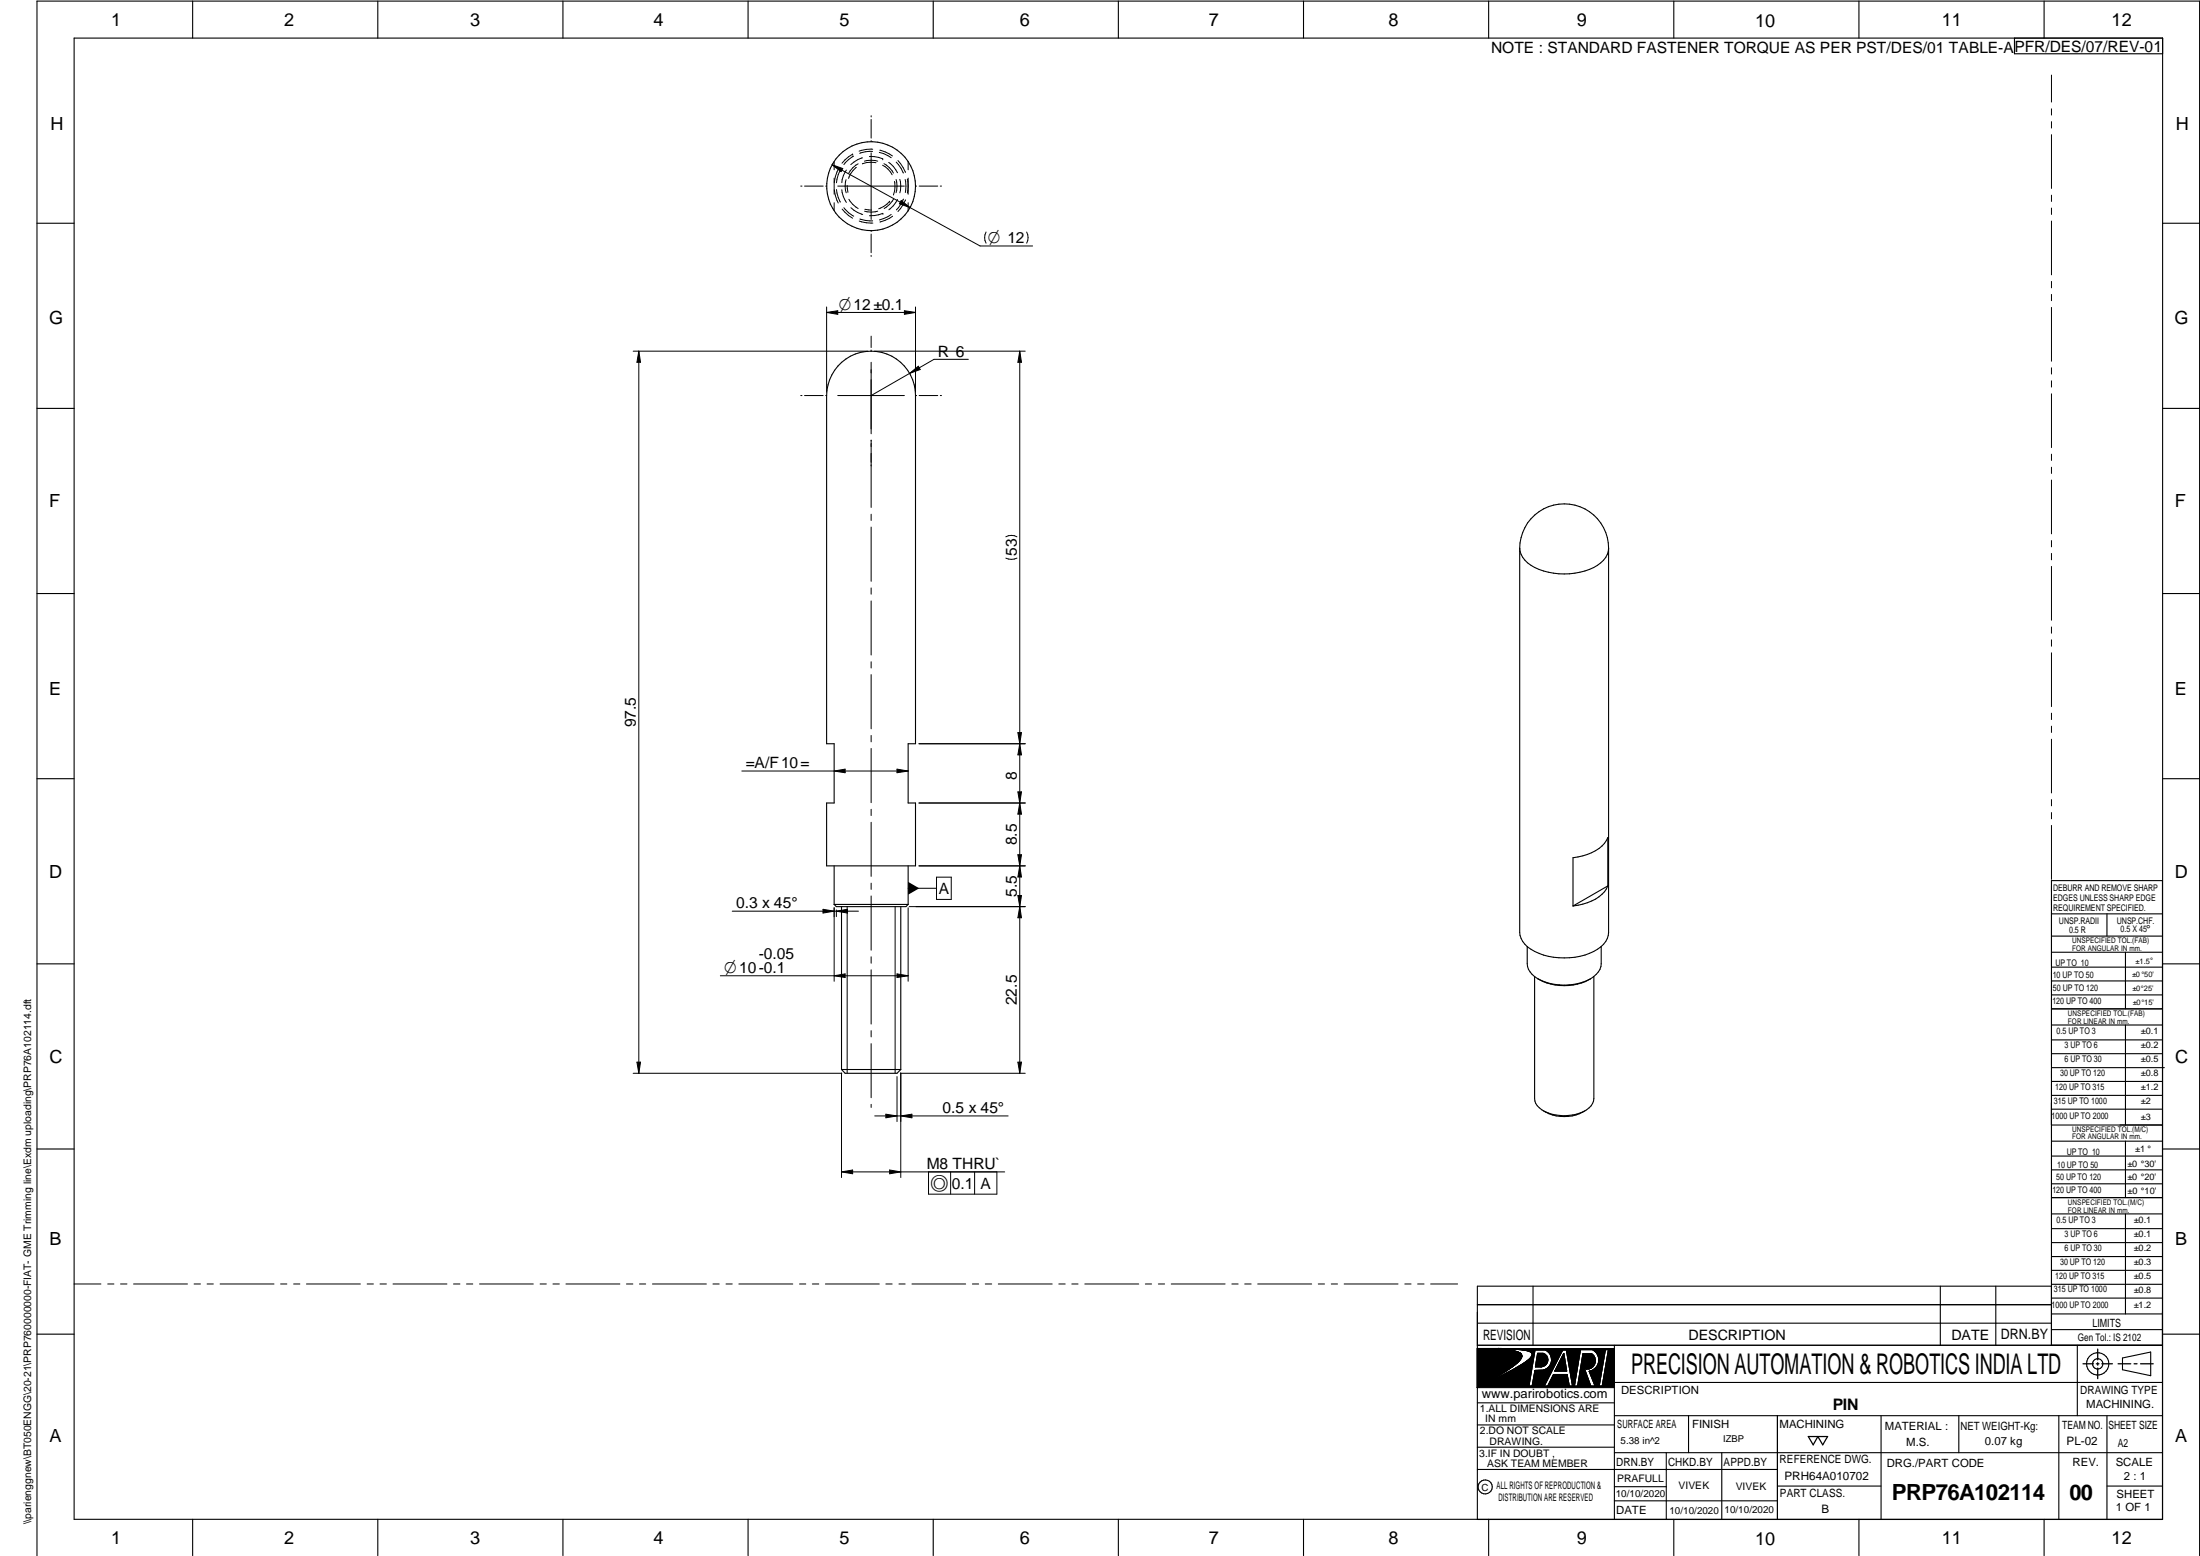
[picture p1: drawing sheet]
<svg xmlns="http://www.w3.org/2000/svg" width="594mm" height="420mm" viewBox="0 0 594 420" stroke-linecap="round" stroke-linejoin="round" font-family="sans-serif">
<g fill="none" stroke="#000" stroke-width=".27">
<path d="M235.2 31.2v.4M235.2 32.3v5M235.2 38v.3M554 20.3v7.3M554 29.4v1.7M554 32.9v1.7M554 36.4v14.5M216.2 50.2h.4M217.2 50.2h5.1M223 50.2h.2M224.7 44.5l21 11.5M224.7 44.5l2.9 1-.5 .9z"/>
<path d="M225.2 43.6v2.2M225.2 48.1v4.4M225.2 54.7v2.2M225.3 51.3l.3 1.5 .7 2M225.9 51.2l.4 2.1 .6 1.3M226.2 50.2h18M226.3 45.7l-.7 2-.3 1.6M226.9 46h.1M226.9 46l-.6 1.2-.4 2.2M227.3 51.2a6.9 6.9 0 0 0 1.3 3.5M227.4 56.5l1.7 1.7 1.1 .7M227.9 56.1a7.7 7.7 0 0 0 2.6 2.3"/>
<path d="M228.5 48.5a5.9 5.9 0 0 0 0 3.6M228.6 45.9a6.5 6.5 0 0 0-1.3 3.4M228.8 50.1l.2 1.8M229.2 53.8a6.6 6.6 0 0 0 2.5 2.5M229.8 56.1a7.5 7.5 0 0 0 3.2 1.8M230.2 41.6h.1M230.2 41.6l-1.1 .7-1.7 1.8M230.5 42.2l-1.4 .9-1.2 1.3M231.2 45.2a6.2 6.2 0 0 0-2.1 3M231.7 44.2a6.1 6.1 0 0 0-2.5 2.6M232 59.7l1.9 .5h1.8M232.2 59.1l1.5 .4 2 .1"/>
<path d="M232.9 42.6a7 7 0 0 0-3.2 1.8M233.4 43.5a6.5 6.5 0 0 1 3.6 0M233.5 57a6.3 6.3 0 0 0 3.5 0M233.5 56.5l1.9 .2M234.8 42.3a7.3 7.3 0 0 1 3.6 .6M235.2 41.3v18M235.6 40.9l-1.9 .1-1.6 .4M235.7 40.3h-1.8l-1.9 .5M236.6 43.9a6.8 6.8 0 0 0-3.7 .3M237.4 41.1l1.2 .4 2.1 1.1M237.6 40.6l1.4 .4 2 1.1M238.3 44.6a5.7 5.7 0 0 1 2.6 2.6"/>
<path d="M238.4 42.9h.1M238.4 57.6l-1.1 .4-2.5 .3M238.4 57.6h.1M238.7 44.2a6.1 6.1 0 0 1 2.6 2.5M240 43.9a6.7 6.7 0 0 1 2.4 2.8M240.2 54.4h.1M240.2 54.4a6.6 6.6 0 0 1-2.9 2M240.7 57.9l-.9 .6-2.3 .9M241 58.4l-2 1.1-1.4 .4M241.3 53.8a6.9 6.9 0 0 1-2.5 2.5M241.5 49a6.8 6.8 0 0 1-.2 3.7M242 48.5a6.3 6.3 0 0 1 0 3.5"/>
<path d="M242 43.8l1.3 1.7 .6 1.2M242.4 53.8a7.1 7.1 0 0 1-2.4 2.8M242.5 43.3l1.4 2 .6 1.2M243 48.4a6.6 6.6 0 0 1 0 3.7M243.4 54.1l2.3 1.9-2.8-1zM244 53.8l-.7 1.2-1.2 1.7M244.4 48.5l.2 1.7-.1 1.8M244.5 54l-.6 1.2-1.4 1.9M245 48.4a8.3 8.3 0 0 1 0 3.7M245.2 43.6v2.2M245.2 48.1v4.4M245.2 54.7v2.2"/>
<path d="M245.7 56l19 10.4h14.1M247.2 50.2h.3M248.2 50.2h5M253.9 50.2h.3M554 52.7v1.7M554 56.2v1.7M554 59.7v14.5M235.2 62.3v.2M235.2 63.2v5M235.2 69v.3M266.3 62.7a3.2 3.2 0 0 0 0 3M277.2 62.7a3.2 3.2 0 0 1 0 3"/>
<path d="M554 76v1.7M554 79.5v1.7M171 94.8h63.4M172.5 94.8l.5 3h-1zM172.5 94.8v195M223.2 82.9v23M223.2 84.4l3-.5v1zM223.2 84.4h24M235.2 90.8v3.1M235.2 94.5v.3M235.2 97.8v19.3M236.1 94.8h40.8"/>
<path d="M244.2 83.9l3 .5-3 .5zM247.2 82.9v23M261.5 97h-9.3l-17 9.8M275.4 94.8v195M275.4 94.8l.4 3h-.9zM554 83v14.5M554 99.3v1.7M216.2 106.8h.4M217.2 106.8h5.1M223 106.8h.2M226.2 106.8h18M235.2 118.8v18.2"/>
<path d="M245.6 100.8l2.4-1.9 .5 .9zM247.2 106.8h.3M248.2 106.8h5M253.9 106.8h.3M554 102.8v1.7M554 106.3v14.6M235.2 138.9v1.6M554 122.6v1.7M554 126.2v1.6M554 129.6v14.5M235.2 142.3v14.7M235.2 158.7v1.7"/>
<path d="M271.6 150.7a3.5 3.5 0 0 0 3 0M271.6 144.9a3.2 3.2 0 0 1 3 0M554 146v1.7M554 149.4v1.8M554 153v14.5M235.2 162.3v14.6M235.2 178.7v1.7M554 169.3v1.7M554 172.8v1.7M554 176.3v14.5M235.2 182.2v14.6M235.2 198.6v1.7"/>
<path d="M274.9 197.8h.9l-.4 3zM554 192.6v1.7M554 196.1v1.7M554 199.6v14.5M200.3 208.2h44.9M225.2 208.2l3-.5v1zM235.2 202.1v14.6M235.2 218.5v1.7M242.2 207.7l3 .5-3 .5zM248.2 200.8h28.7M248.2 216.8h28.7M274.9 213.8h.9l-.4 3z"/>
<path d="M275.4 200.8l.4 3h-.9zM275.4 216.8l.4 3h-.9zM554 215.9v1.7M554 219.4v1.7M235.2 222v14.6M235.2 238.5v1.7M245.2 239.9h7.7M248.2 233.8h28.7M252.9 236.9h4v6h-4zM274.9 230.8h.9l-.4 3zM275.4 233.8l.4 3h-.9zM554 222.9v14.5"/>
<path d="M554 239.2v1.7M197.7 246h34.1M222.2 245.5l3 .5-3 .5zM225.2 245.1v19.9M225.8 245.7v1.8M225.8 246l3-.5v1zM228.8 244.8v45M235.2 241.9v14.7M235.2 258.4v1.7M241.7 244.8v45M245.2 245.1v19.9M245.5 244.8h31.4"/>
<path d="M274.9 241.8h.9l-.4 3zM275.4 244.8l.4 3h-.9zM554 242.7v1.7M554 246.2v14.5M194.5 263.5h50.7M225.2 263.5l3-.5v.9zM235.2 261.9v14.6M235.2 278.3v1.7M242.2 263l3 .5-3 .4zM554 262.6v1.6M554 266v1.8M554 269.5v14.6"/>
<path d="M171 289.8h56.3M172 286.8h1l-.5 3zM227.2 289.7v28.3M235.2 281.8v14.6M235.2 298.2v.8M242.2 290.7v12.2M243.1 289.8h33.8M243.2 289.7v28.3M274.9 286.8h.9l-.4 3zM554 285.8v1.8M554 289.3v1.7M554 292.9v14.5"/>
<path d="M227.2 316.4l3-.5v1zM227.2 316.4h44.1M236.2 301.3h36M239.2 300.9l3 .4-3 .5zM240.2 315.9l3 .5-3 .5zM243.2 301.3l3-.4v.9zM250.7 316.4v6.1h18.5v-6.1M256.7 316.4v6.1M263.2 316.4v6.1M554 309.2v1.7M554 312.7v1.7M554 316.2v14.5"/>
<path d="M554 332.5v1.7M554 336v1.7M554 339.5v7.2M20 346.7h7.3M29.1 346.7h1.7M32.5 346.7h1.8M36.1 346.7h14.5M52.4 346.7h1.7M55.9 346.7h1.7M59.4 346.7h14.6M75.8 346.7h1.7M79.3 346.7h1.7"/>
<path d="M82.8 346.7h14.5M99.1 346.7h1.7M102.6 346.7h1.7M106.1 346.7h14.6M122.5 346.7h1.7M126 346.7h1.7M129.5 346.7h14.5M145.8 346.7h1.7M149.3 346.7h1.7M152.8 346.7h14.6M169.2 346.7h1.7M172.7 346.7h1.7"/>
<path d="M176.2 346.7h14.5M192.5 346.7h1.7M196 346.7h1.7M199.5 346.7h14.6M215.9 346.7h1.7M219.4 346.7h1.7M222.9 346.7h14.5M239.2 346.7h1.7M242.7 346.7h1.7M246.2 346.7h14.6M262.6 346.7h1.7M266.1 346.7h1.7"/>
<path d="M269.6 346.7h14.5M285.9 346.7h1.7M289.4 346.7h1.7M292.9 346.7h14.6M309.3 346.7h1.7M312.8 346.7h1.7M316.3 346.7h14.5M332.6 346.7h1.7M336.1 346.7h1.8M339.6 346.7h14.6M356 346.7h1.7M359.5 346.7h1.7"/>
<path d="M363 346.7h14.5M379.3 346.7h1.7M382.8 346.7h1.7M386.3 346.7h7.3"/>
</g>
<g fill="none" stroke="#000" stroke-width=".34">
<path d="M404.2 372.1l-5.3 2.6M404.7 364.2l4.4 .7M409.4 364.3l2.2 .2M409.4 364.3l-10.5-.1v10.5M409.5 365l.5 .2M409.6 368l-3.7 2.7-7 4M409.7 368l-3.5 2.5-7.3 4.2M409.8 367.9l-.2 .1M410 365.2l.5 .2 .4 .5M410.1 365.2l.7 .5M410.9 365.9v.2M410.9 366.3l-.9 1.4"/>
<path d="M410.9 366.1l-.3 .9-.9 1M411.1 368.3l-6.2 3.5M411.1 368.3l-3.3 2-8.9 4.4M411.6 364.5l1.4 .4M411.6 364.5l.4 .1M412 367.7l-.6 .5M412 367.7l-.9 .6M413 364.9a19.5 19.5 0 0 0-5.6-.7h-2.9l3.5 .4 2.1 .6M413 364.9l.8 .5M413 364.9l.5 .3M413 367l-.3 .2M413.3 366.7l-1.3 1"/>
<path d="M413.6 366.2l-.7 .9-.9 .6M413.6 366.3l-.3 .3M413.6 365.3h.1M413.8 365.4v.4M413.8 365.4v.2M413.8 365.8l-.2 .5M413.8 365.8l-.2 .4M414.5 364.5h2.9a2.93 2.93 0 0 1 1.6 3 2.93 2.93 0 0 1-2.2 2.5l-2.3 .1-.7 4.2h-1zM415.2 365.5h1.5a1.85 1.85 0 0 1 1.2 2 1.85 1.85 0 0 1-1.7 1.6h-1.6zM422 364.5h1l1.7 9.8h-1l-.5-3.1h-3.7l-1.5 3.1h-1.1zM422.3 365.5l.7 4.7h-3.1zM426.8 364.4h3.2a3.1 3.1 0 0 1 1.7 3.3 3.1 3.1 0 0 1-2.5 2.6l1.6 4h-1.3l-1.7-4.8a2.22 2.22 0 0 0 2.8-1.1 2.22 2.22 0 0 0-.8-2.8h-2.3l-1.5 8.7h-.9z"/>
<path d="M433.5 364.4h.9l-1.7 9.9h-.9zM562.5 368.3h2.8M566.1 368.3h.7M566.5 364.3v2.9M566.5 368v.6M566.5 369.4v2.9M567.6 368.3h2.8M572 368.3h3.4M576.3 368.3h.8M578 368.3h3.4M488.3 387.9h5.2l-1.3 2.2-1.3-2.2-1.3 2.2z"/>
</g>
<g fill="#000">
<path d="M224.7 44.5l2.9 1-.5 .9zM243.4 54.1l2.3 1.9-2.8-1zM172.5 94.8l.5 3h-1zM223.2 84.4l3-.5v1zM244.2 83.9l3 .5-3 .5zM245.6 100.8l2.4-1.9 .5 .9zM275.4 94.8l.4 3h-.9zM274.9 197.8h.9l-.4 3zM225.2 208.2l3-.5v1zM242.2 207.7l3 .5-3 .5zM275.4 200.8l.4 3h-.9zM274.9 213.8h.9l-.4 3z"/>
<path d="M275.4 216.8l.4 3h-.9zM245.2 238.1l3 1.8-3 1.7zM274.9 230.8h.9l-.4 3zM275.4 233.8l.4 3h-.9zM222.2 245.5l3 .5-3 .5zM225.8 246l3-.5v1zM275.4 244.8l.4 3h-.9zM274.9 241.8h.9l-.4 3zM225.2 263.5l3-.5v.9zM242.2 263l3 .5-3 .4zM172 286.8h1l-.5 3zM274.9 286.8h.9l-.4 3z"/>
<path d="M227.2 316.4l3-.5v1zM239.2 300.9l3 .4-3 .5zM240.2 315.9l3 .5-3 .5zM243.2 301.3l3-.4v.9zM422.3 365.5l.7 4.7h-3.1z"/>
<path d="M398.9 364.2h5.8l4.4 .7a1.62 1.62 0 0 1 1.8 1.4l-.7 1.2-2.5 2-8.8 5.2z" fill-rule="evenodd"/>
<path d="M404.5 364.2l7.3 .4 1.5 .4 .5 .4v.5l-1.1 1.3-2.9 2-10.9 5.5h37v-10.5zM422 364.5h1l1.7 9.8h-1l-.5-3.1h-3.7l-1.5 3.1h-1.1zM414.5 364.5h2.9a2.93 2.93 0 0 1 1.6 3 2.93 2.93 0 0 1-2.2 2.5l-2.3 .1-.7 4.2h-1zM426.8 364.4h3.2a3.1 3.1 0 0 1 1.7 3.3 3.1 3.1 0 0 1-2.5 2.6l1.6 4h-1.3l-1.7-4.8a2.22 2.22 0 0 0 2.8-1.1 2.22 2.22 0 0 0-.8-2.8h-2.3l-1.5 8.7h-.9zM433.5 364.4h.9l-1.7 9.9h-.9z" fill-rule="evenodd"/>
<path d="M415.2 365.5h1.5a1.85 1.85 0 0 1 1.2 2 1.85 1.85 0 0 1-1.7 1.6h-1.6z" fill-rule="evenodd"/>
</g>
<circle cx="410.8" cy="365.7" r=".17" fill="#000"/>
<g fill="none" stroke="#000" stroke-width=".3">
<path d="M52 .3v10M102 .3v10M152 .3v10M202 .3v10M252 .3v10M302 .3v10M352 .3v10M402 .3v10M452 .3v10M502 .3v10M544 10.3v4.2h40M552 .3v10"/>
<path d="M10 60.3h10M584 60.3h10M226.3 98.8a12 12 0 0 1 13.2-3.2 12 12 0 0 1 7.7 11.2v94h-2v16h2v17h-24v-17h2v-16h-2v-94a12.3 12.3 0 0 1 3.1-8zM10 110.3h10M584 110.3h10M410.4 148a12 12 0 0 1 12-11.9 12 12 0 0 1 12 11.9M410.4 148a7 7 0 0 0 5.2 5.8 18.7 18.7 0 0 0 15.8-1.1 5.7 5.7 0 0 0 3-4.7M410.4 148v103.8a6.9 6.9 0 0 0 5.2 5.6 18.3 18.3 0 0 0 16.7-1.7 5.3 5.3 0 0 0 2.1-3.9v-103.8M10 160.3h10M584 160.3h10M10 210.3h10M584 210.3h10"/>
<path d="M225.2 233.8v10.4M245.2 233.8v10.4M434.2 239.2v-13a9.4 9.4 0 0 1-6.8 4.9l-2.6 .5v13M434.2 239.2a9.4 9.4 0 0 1-6.8 4.9l-2.6 .5M434.2 239.2l-9.4 5.4M583.9 237.8h-29.9v125.5M225.2 244.2l.6 .6h18.8l.6-.6M225.2 244.2h20M227.2 244.8v44M243.2 244.8v44M412.4 255.6v4.6a5.1 5.1 0 0 0 2.9 4.1M432.4 255.6v4.6a5.1 5.1 0 0 1-2.9 4.1"/>
<path d="M554 252.8h29.9M554 257.1h29.9M554 246.8h29.9M569 246.8v6M573.9 257.1v15.3M10 260.3h10M414.4 263.7v32.9a4.5 4.5 0 0 0 3.7 3.9 12.1 12.1 0 0 0 11-1.4 3.5 3.5 0 0 0 1.3-2.5v-32.9M415.3 264.3a14.6 14.6 0 0 0 14.2 0M415.3 264.3a15.6 15.6 0 0 0 14.2 0M554 261.2h29.9M554 264.9h29.9M554 268.6h29.9"/>
<path d="M554 272.4h29.9M554 276.8h29.9M573.9 276.8v27M584 260.3h10M227.2 288.8h16M227.2 288.8l1 1h14l1-1M416.7 299.9a11 11 0 0 0 11.3 0M554 280.8h29.9M554 284.5h29.9M554 288.3h30.4M554 292h29.9M554 295.8h29.9"/>
<path d="M554 299.5h29.9M10 310.3h10M554 308.1h29.9M554 312.2h29.9M554 315.9h29.9M554 319.7h29.9M554 303.8h29.9M573.9 308.1v15.3M584 310.3h10M554 323.4h29.9M554 327.8h29.9M554 331.8h29.9"/>
<path d="M554 335.5h29.9M554 339.3h29.9M573.9 327.8v27M398.9 357.3h155.1M398.9 352.3h155.1M414 347.3v16M524 347.3v16M538.9 347.3v16M554 347.3h-155.1v63h185l.1-400h-564v400h564M554 343h29.9M554 346.8h29.9M554 350.5h29.9"/>
<path d="M554 354.8h29.9M554 359h29.9M10 360.3h10M398.9 374.7h37M398.9 364.2h37M398.9 363.3h185M398.9 378.8h37M435.9 363.3v47M435.9 373.3h148M561 363.3v19M573.1 366.7l7.7-1.6v6.4l-7.7-1.6zM584 360.3h10"/>
<path d="M398.9 384.8h37M398.9 390.8h37M398.9 396.8h81.1M435.9 392.3h148M435.9 382.3h148M450 392.3v18M456 382.3v10M464.9 392.3v18M480 382.3v28M508 382.3v28M528.9 382.3v10M556 382.3v28"/>
<path d="M569 382.3v28M52 410.3v9.7M102 410.3v9.7M152 410.3v9.7M202 410.3v9.7M252 410.3v9.7M302 410.3v9.7M352 410.3v9.7M402 410.3v9.7M435.9 405.3h44.1M435.9 401.4h14.1M452 410.3v9.7"/>
<path d="M480 401.3h28M502 410.3v9.7M552 410.3v9.7M569 401.3h14.9M10 420v-419.7h584v419.7"/>
<circle cx="235.2" cy="50.3" r="12"/>
<circle cx="566.5" cy="368.3" r="3"/>
<circle cx="566.5" cy="368.3" r="1.4"/>
<circle cx="401.1" cy="401.5" r="1.9"/>
</g>
<text font-size="7.7" x="440.5" y="371">PRECISION AUTOMATION &amp; ROBOTICS INDIA LTD</text>
<text font-size="6" x="510.9" y="405">PRP76A102114</text>
<text font-size="5.9" x="558.8" y="405">00</text>
<g font-size="4.9">
<text x="30" y="6.9">1</text>
<text x="76.7" y="6.9">2</text>
<text x="127" y="6.9">3</text>
<text x="176.5" y="6.9">4</text>
<text x="226.7" y="6.9">5</text>
<text x="275.4" y="6.9">6</text>
<text x="326.4" y="6.9">7</text>
<text x="375" y="6.9">8</text>
<text x="425.8" y="6.9">9</text>
<text x="473.9" y="7.3">10</text>
<text x="524.3" y="6.9">11</text>
<text x="570.2" y="6.9">12</text>
<text x="13.6" y="35.1">H</text>
<text x="587.6" y="35.1">H</text>
<text x="13.2" y="87.5">G</text>
<text x="587.2" y="87.5">G</text>
<text x="13.2" y="137">F</text>
<text x="587.2" y="137">F</text>
<text x="13.2" y="187.6">E</text>
<text x="587.2" y="187.6">E</text>
<text x="13.2" y="237">D</text>
<text x="587.2" y="237">D</text>
<text x="13.4" y="287.1">C</text>
<text x="587.4" y="287.1">C</text>
<text x="13.4" y="336.2">B</text>
<text x="587.4" y="336.2">B</text>
<text x="13.4" y="389.3">A</text>
<text x="587.4" y="389.3">A</text>
<text x="30" y="416.9">1</text>
<text x="76.7" y="416.9">2</text>
<text x="127" y="416.9">3</text>
<text x="176.5" y="416.9">4</text>
<text x="226.7" y="416.9">5</text>
<text x="275.4" y="416.9">6</text>
<text x="326.4" y="416.9">7</text>
<text x="375" y="416.9">8</text>
<text x="425.8" y="416.9">9</text>
<text x="473.9" y="417.3">10</text>
<text x="524.3" y="416.9">11</text>
<text x="570.2" y="416.9">12</text>
</g>
<g font-size="4.6">
<text x="266.8" y="65.7">O 12</text>
<text x="226.5" y="83.7">O12±0.1</text>
<text x="195.6" y="262.7">O10-0.1</text>
<text x="251.3" y="321">a</text>
</g>
<text font-size="4.3" x="494.9" y="380.6">PIN</text>
<g font-size="4.2">
<text x="402.7" y="14.3">NOTE : STANDARD FASTENER TORQUE AS PER PST/DES/01 TABLE-A</text>
<text x="544" y="14">PFR/DES/07/REV-01</text>
<text x="253.3" y="96.3">R 6</text>
<text x="274.6" y="150.2" transform="rotate(-90 274.6 150.2)">53</text>
<text x="171.7" y="196.4" transform="rotate(-90 171.7 196.4)">97.5</text>
<text x="201.4" y="207.4">=A/F10=</text>
<text x="274.6" y="210.7" transform="rotate(-90 274.6 210.7)">8</text>
<text x="274.6" y="228.3" transform="rotate(-90 274.6 228.3)">8.5</text>
<text x="198.8" y="245.3">0.3 x 45°</text>
<text x="253.5" y="241.3">A</text>
<text x="274.6" y="242.2" transform="rotate(-90 274.6 242.2)">5.5</text>
<text x="204.9" y="258.8">-0.05</text>
<text x="274.6" y="271.4" transform="rotate(-90 274.6 271.4)">22.5</text>
<text x="254.5" y="300.6">0.5 x 45°</text>
<text x="250.3" y="315.7">M8 THRU`</text>
<text x="257" y="321">0.1 A</text>
</g>
<g font-size="3.9">
<text x="400.5" y="361.9">REVISION</text>
<text x="456" y="362">DESCRIPTION</text>
<text x="527" y="361.7">DATE</text>
<text x="540.3" y="361.6">DRN.BY</text>
</g>
<text font-size="3.5" x="400.2" y="377.6">www.parirobotics.com</text>
<g font-size="3.1">
<text x="579.6" y="251.8">°</text>
<text x="565.1" y="358.2">LIMITS</text>
<text x="437.8" y="376.3">DESCRIPTION</text>
<text x="561.7" y="376.3">DRAWING TYPE</text>
<text x="563.4" y="380.3">MACHINING.</text>
<text x="436.7" y="385.6">SURFACE AREA</text>
<text x="456.9" y="385.6">FINISH</text>
<text x="480.6" y="385.5">MACHINING</text>
<text x="509" y="386.1">MATERIAL :</text>
<text x="529.4" y="386">NET WEIGHT-Kg:</text>
<text x="556.9" y="385.9">TEAM NO.</text>
<text x="569.4" y="385.9">SHEET SIZE</text>
<text x="436.4" y="395.9">DRN.BY</text>
<text x="450.4" y="395.8">CHKD.BY</text>
<text x="465.4" y="396">APPD.BY</text>
<text x="480.6" y="395.1">REFERENCE DWG.</text>
<text x="514.8" y="390.4">M.S.</text>
<text x="536" y="390.2">0.07 kg</text>
<text x="558" y="390.2">PL-02</text>
<text x="559.7" y="396">REV.</text>
<text x="571.3" y="395.9">SCALE</text>
<text x="571.9" y="390.7">A2</text>
<text x="481.9" y="399.6">PRH64A010702</text>
<text x="509.5" y="396.1">DRG./PART CODE</text>
<text x="573.5" y="399.5">2 : 1</text>
<text x="480.6" y="404.2">PART CLASS.</text>
<text x="571.5" y="404.4">SHEET</text>
<text x="436.4" y="408.9">DATE</text>
<text x="491.9" y="408.6">B</text>
<text x="571.4" y="408.1">1 OF 1</text>
</g>
<g font-size="2.8">
<text x="561.1" y="362">Gen Tol.: IS 2102</text>
<text x="399.6" y="381.2">1.ALL DIMENSIONS ARE</text>
<text x="399.6" y="387.3">2.DO NOT SCALE</text>
<text x="401.1" y="384">IN mm</text>
<text x="399.5" y="393.4">3.IF IN DOUBT ,</text>
<text x="402.2" y="390.1">DRAWING.</text>
<text x="401.6" y="396.2">ASK TEAM MEMBER</text>
<text x="404.1" y="402">ALL RIGHTS OF REPRODUCTION &amp;</text>
<text x="436.7" y="400.1">PRAFULL</text>
<text x="404.6" y="405.4">DISTRIBUTION ARE RESERVED</text>
<text x="453.3" y="402.2">VIVEK</text>
<text x="468.7" y="402.3">VIVEK</text>
<text x="8.4" y="411.6" transform="rotate(-90 8.4 411.6)">\\parienggnew\BT050ENGG\20-21\PRP760000000-FIAT- GME Trimming line\Exdm uploading\PRP76A102114.dft</text>
</g>
<g font-size="2.7">
<text x="437.6" y="389.8">5.38 in^2</text>
<text x="400.1" y="402.5">C</text>
<text x="436.3" y="404.3">10/10/2020</text>
<text x="450.8" y="408.7">10/10/2020</text>
<text x="465.7" y="408.5">10/10/2020</text>
</g>
<g font-size="2.5">
<text x="554.4" y="240.5">DEBURR AND REMOVE SHARP</text>
<text x="554.4" y="243.3">EDGES UNLESS SHARP EDGE</text>
<text x="554.4" y="246">REQUIREMENT SPECIFIED.</text>
<text x="556" y="249.6">UNSP.RADII</text>
<text x="558.7" y="251.9">0.5 R</text>
<text x="571.6" y="249.4">UNSP.CHF.</text>
<text x="572.6" y="251.7">0.5 X 45</text>
<text x="555" y="260.9">UP TO 10</text>
<text x="554.3" y="264.2">10 UP TO 50</text>
<text x="554.3" y="267.7">50 UP TO 120</text>
<text x="554.2" y="271.2">120 UP TO 400</text>
<text x="555.4" y="279.2">0.5 UP TO 3</text>
<text x="578.1" y="279.3">±0.1</text>
<text x="557.5" y="283">3 UP TO 6</text>
<text x="557.5" y="286.8">6 UP TO 30</text>
<text x="578.1" y="283">±0.2</text>
<text x="578.1" y="286.8">±0.5</text>
<text x="556.3" y="290.5">30 UP TO 120</text>
<text x="578.1" y="290.6">±0.8</text>
<text x="554.6" y="298">315 UP TO 1000</text>
<text x="555" y="294.3">120 UP TO 315</text>
<text x="578.1" y="294.3">±1.2</text>
<text x="578.1" y="298.1">±2</text>
<text x="554" y="302.3">1000 UP TO 2000</text>
<text x="578.1" y="302.3">±3</text>
<text x="558.1" y="311.9">UP TO 10</text>
<text x="576.6" y="311">±1 °</text>
<text x="555.5" y="315.3">10 UP TO 50</text>
<text x="574.5" y="315.2">±0 °30'</text>
<text x="554.2" y="322.2">120 UP TO 400</text>
<text x="555.2" y="318.7">50 UP TO 120</text>
<text x="574.5" y="318.6">±0 °20'</text>
<text x="574.5" y="322.5">±0 °10'</text>
<text x="555.4" y="330.2">0.5 UP TO 3</text>
<text x="557.5" y="334">3 UP TO 6</text>
<text x="576.2" y="330.3">±0.1</text>
<text x="576.2" y="334.1">±0.1</text>
<text x="556.3" y="341.5">30 UP TO 120</text>
<text x="557.5" y="337.7">6 UP TO 30</text>
<text x="576.2" y="337.8">±0.2</text>
<text x="576.2" y="341.5">±0.3</text>
<text x="555" y="345.3">120 UP TO 315</text>
<text x="576.2" y="345.3">±0.5</text>
<text x="554" y="353.3">1000 UP TO 2000</text>
<text x="554.6" y="349">315 UP TO 1000</text>
<text x="576.2" y="349.1">±0.8</text>
<text x="576.2" y="353.3">±1.2</text>
<text x="465.3" y="389.4">IZBP</text>
</g>
<g font-size="2.1">
<text x="559.6" y="254.6">UNSPECIFIED TOL.(FAB)</text>
<text x="559.6" y="256.7">FOR ANGULAR IN mm.</text>
<text x="575.7" y="263.9">±0 °50'</text>
<text x="576.7" y="260.3">±1.5°</text>
<text x="575.8" y="267.6">±0°25'</text>
<text x="558.4" y="274.3">UNSPECIFIED TOL.(FAB)</text>
<text x="575.9" y="271.4">±0°15'</text>
<text x="558.4" y="276.4">FOR LINEAR IN mm.</text>
<text x="559.6" y="305.6">UNSPECIFIED TOL.(M/C)</text>
<text x="559.6" y="307.7">FOR ANGULAR IN mm.</text>
<text x="558.4" y="325.3">UNSPECIFIED TOL.(M/C)</text>
<text x="558.4" y="327.4">FOR LINEAR IN mm.</text>
</g>
</svg>
